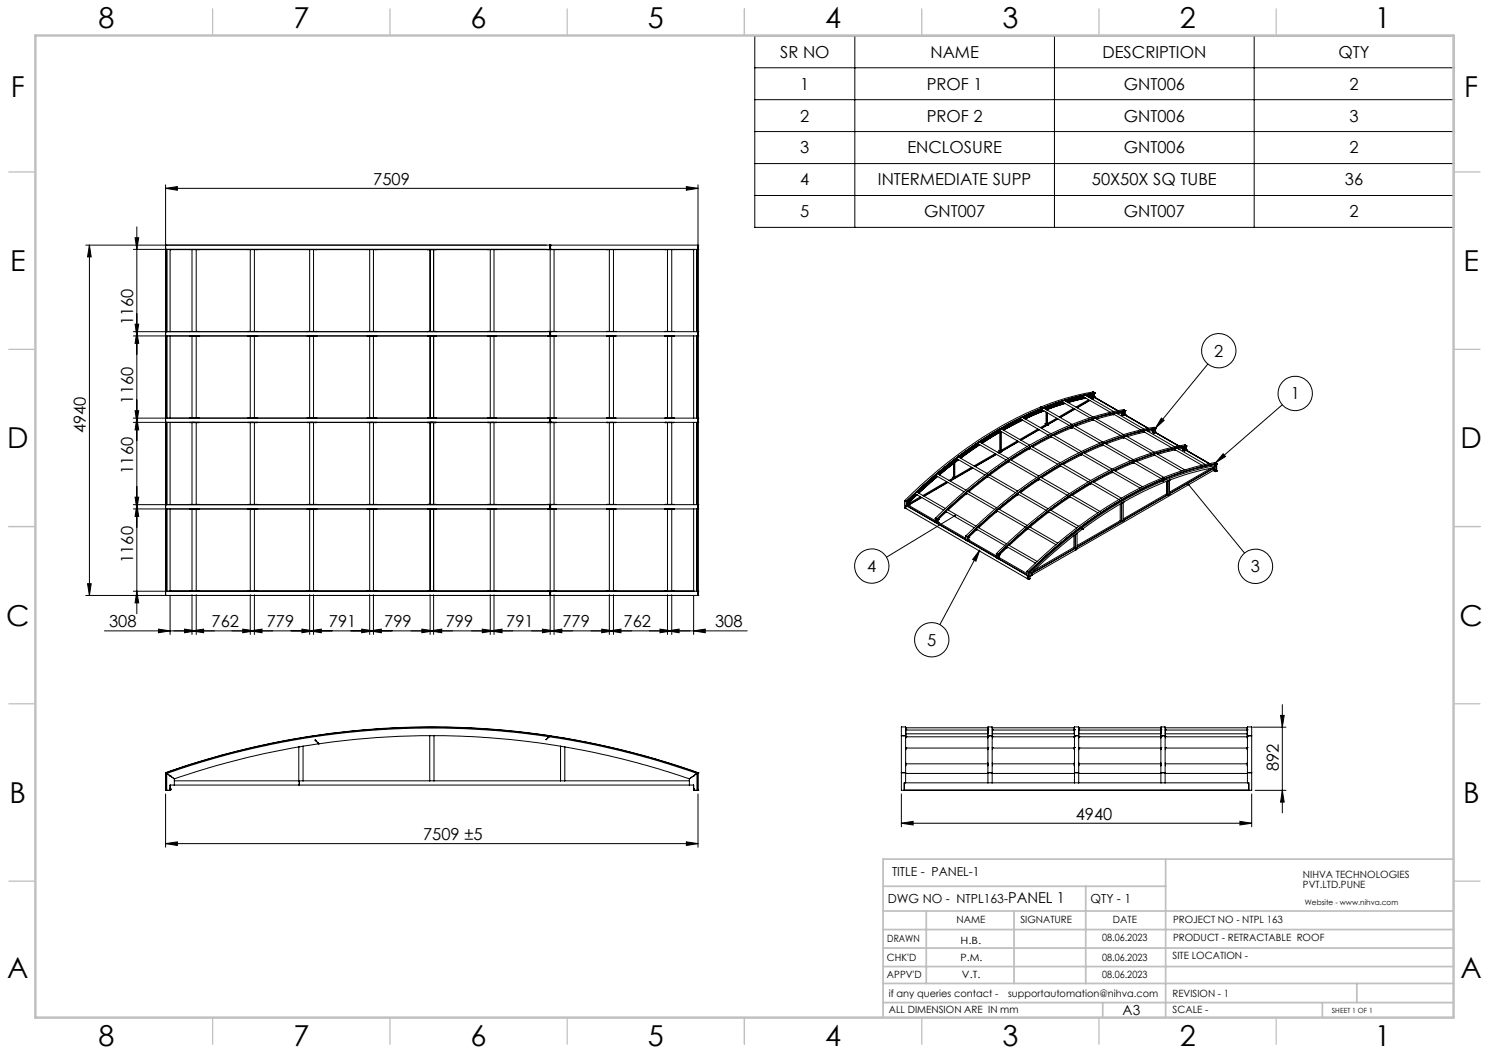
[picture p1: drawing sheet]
<svg xmlns="http://www.w3.org/2000/svg" width="420mm" height="297mm" viewBox="0 0 420 297" stroke-linecap="round" stroke-linejoin="round" font-family="sans-serif">
<g fill="none" stroke="#000" stroke-width=".28">
<path d="M212.9 10.1h197.2v54h-197.2zM212.9 19.1h197.2M241.1 10.1v54M297.4 10.1v54M353.8 10.1v54M212.9 28.1h197.2M212.9 37.1h197.2M46.7 53.1l3.3-.5v1.1zM46.7 52.1v16.8M46.7 53.1h150.2M193.6 52.6l3.3 .5-3.3 .6zM196.9 52.1v16.8"/>
<path d="M212.9 46.1h197.2M212.9 55.1h197.2M24.2 69.1h129.9M25.2 69.1v98.9M25.2 69.1l.5 3.4h-1zM37.6 70.3h116.5M38.1 67.1h1l-.5 3.2zM38.6 64v109.1M46.8 70.3h.1M46.8 69.1l-.1 98.8M46.8 69.1h108.3M46.8 70.3h108.3"/>
<path d="M46.8 69.1h.1M46.8 70.3v23.3M46.9 70.3v23.3M47 70.3v23.3M48 70.4h.1M48 70.3v23.3M48 70.4h5.5M53.5 70.4h2.5M53.5 70.3v.1M54.2 70.4v23.1M55.4 70.4v23.1M56 70.4h13.9"/>
<path d="M56 70.4h.1M56 70.3v.1M69.9 70.4h2.5M69.9 70.3v.1M70.6 70.4v23.1M71.8 70.4v23.1M72.4 70.4h14.2M72.4 70.4h.1M72.4 70.3v.1M86.6 70.4h2.5M86.6 70.3v.1M87.3 70.4v23.1"/>
<path d="M88.4 70.4v23.1M89.1 70.4h14.5M89.1 70.4h.1M89.1 70.3v.1M103.6 70.4h2.4M103.6 70.3v.1M104.3 70.4v23.1M105.3 70.4v23.1M106 70.4h14.6M106 70.4h.1M106 70.3v.1M120.6 70.4h2.4"/>
<path d="M120.6 70.3v.1M121.3 70.4v23.1M122.3 70.4v23.1M123 70.4h14.6M123 70.3v.1M137.6 70.4h2.5M137.6 70.4h.1M137.6 70.3v.1M138.3 70.4v23.1M139.3 70.4v23.1M140.1 70.4h14.4M140.1 70.3v.1"/>
<path d="M154.5 70.4h2.5M154.5 70.4h.1M154.5 70.3v.1M155.1 69.1v.1M155.1 69.1h.1M155.1 70.3h.1M155.1 69.4h.1M155.1 69.2h.1M155.1 70.1h.1M155.1 69.2v1.1M155.2 69.1v1.2M155.2 69.1h41.6"/>
<path d="M155.2 70.3h41.6M155.2 70.4v23.1M156.3 70.4v23.1M157 70.4h14.2M157 70.3v.1M171.2 70.4h2.5M171.2 70.4h.1M171.2 70.3v.1M171.9 70.4v23.1M173 70.4v23.1M173.7 70.4h13.9M173.7 70.3v.1"/>
<path d="M187.6 70.4h2.5M187.6 70.4h.1M187.6 70.3v.1M188.3 70.4v23.1M189.5 70.4v23.1M190.1 70.4h5.5M190.1 70.3v.1M195.6 70.4h.1M195.7 70.3v23.3M196.6 70.3v23.3M196.7 70.3v23.3M196.8 70.3v23.3"/>
<path d="M196.8 69.1l.1 .1M196.8 69.1h.1M196.8 70.3h.1M196.9 70.3h-.1M196.9 70.3h.1M196.9 69.2v98.7M37.6 93.6h116.5M37.6 94.8h116.5M38.1 91.4h1l-.5 3.4zM38.6 93.6l.5 3.2h-1zM46.8 93.6h.1M46.8 94.8h.1"/>
<path d="M46.8 93.6h108.3M46.8 94.8v23.1M46.9 94.8v23.1M47 94.8v23.1M48 94.8v23.1M53.5 94.8h.1M54.2 94.8v23.1M55.4 94.8v23.1M55.7 94.8h.1M56 93.5l-2.5 .1M56 93.5h.1M56 94.8h.1"/>
<path d="M56 93.5v.1M69.9 94.8h.1M70.6 94.8v23.1M71.8 94.8v23.1M72.1 94.8h.1M72.4 93.5l-2.5 .1M72.4 93.5h.1M72.4 94.8h.1M72.4 93.5v.1M86.6 94.8h.1M87.3 94.8v23.1M88.4 94.8v23.1"/>
<path d="M88.9 94.8h.1M89.1 93.5l-2.5 .1M89.1 93.5h.1M89.1 94.8h.1M89.1 93.5v.1M103.6 94.8h.1M104.3 94.8v23.1M105.3 94.8v23.1M105.9 94.8h.1M106 93.5l-2.4 .1M106 93.5h.1M106 94.8h.1"/>
<path d="M106 93.5v.1M120.6 93.6h2.4M120.6 94.8h.1M121.3 94.8v23.1M122.3 94.8v23.1M122.9 94.8h.1M123 94.8h.1M137.6 93.5l2.5 .1M137.6 93.5h.1M137.6 94.8h.1M137.6 93.5v.1M137.7 94.8h.1"/>
<path d="M138.3 94.8v23.1M139.3 94.8v23.1M139.9 94.8h.2M140.1 94.8h.1M154.5 93.5l2.5 .1M154.5 93.5h.1M154.5 94.8h2.5M154.5 94.8h.1M154.5 93.5v.1M155.1 93.6h.1M155.1 94.7l-108.3 .1M155.1 93.8h.1"/>
<path d="M155.1 94.8h.1M155.1 94.7h.1M155.1 94.5h.1M155.1 93.6v1.1M155.2 93.6v1.2M155.2 93.6h41.6M155.2 94.8h41.6M155.2 94.8v23.1M156.3 94.8v23.1M157 94.8h.1M171.2 93.5l2.5 .1M171.2 93.5h.1"/>
<path d="M171.2 94.8h2.5M171.2 94.8h.1M171.2 93.5v.1M171.9 94.8v23.1M173 94.8v23.1M173.7 94.8h.1M187.6 93.5l2.5 .1M187.6 93.5h.1M187.6 94.8h2.5M187.6 94.8h.1M187.6 93.5v.1M188.3 94.8v23.1"/>
<path d="M189.5 94.8v23.1M190.1 94.8h.1M195.7 94.8v23.1M196.6 94.8v23.1M196.7 94.8v23.1M196.8 94.8v23.1M196.8 94.8h.1M196.8 93.6h.1M196.9 93.6h.1M37.6 117.9h116.5M37.6 119.1h116.5M38.1 115.8h1l-.5 3.3z"/>
<path d="M38.6 117.9l.5 3.3h-1zM46.7 119.1h.1M46.8 117.9l-.1 .1M46.8 117.9l108.3 .1M46.8 119.1h.1M46.8 117.9h.1M46.8 119.1v23.2M46.9 119.1v23.2M47 119.1v23.2M48 119.1v23.2M53.5 117.9h.1M53.6 119.1l2.4 .1"/>
<path d="M54.2 119.2v23.1M55.4 119.2v23.1M55.7 117.9h.1M55.7 119.1h.1M56 117.9h.1M56 119.2h.1M56 119.1h.1M56 119.1v.1M69.9 117.9h.1M70 119.1l2.4 .1M70.6 119.2v23.1M71.8 119.2v23.1"/>
<path d="M72.1 117.9h.1M72.1 119.1h.1M72.4 117.9h.1M72.4 119.2h.1M72.4 119.1h.1M72.4 119.1v.1M86.6 117.9h.1M86.7 119.1l2.4 .1M87.3 119.2v23.1M88.4 119.2v23.1M88.9 117.9h.1M88.9 119.1h.1"/>
<path d="M89.1 117.9h.1M89.1 119.2h.1M89.1 119.1h.1M89.1 119.1v.1M103.6 117.9h.1M103.7 119.1l2.3 .1M104.3 119.2v23.1M105.3 119.2v23.1M105.9 117.9h.1M105.9 119.1h.1M106 117.9h.1M106 119.1h.1"/>
<path d="M106 119.2h.1M106 119.1v.1M120.6 117.9h.1M120.7 119.1h2.2M121.3 119.2v23.1M122.3 119.2v23.1M122.9 117.9h.1M123 117.9h.1M137.6 117.9h.1M137.6 119.1h.1M137.6 119.2h.1M137.6 119.1v.1"/>
<path d="M137.7 117.9h.1M137.7 119.1h.1M138.3 119.2v23.1M139.3 119.2v23.1M139.9 117.9h.2M139.9 119.1l-2.3 .1M140.1 117.9h.1M154.5 117.9h2.5M154.5 117.9h.1M154.5 119.1h2.5l-2.5 .1M154.5 119.2h.1M154.5 119.1h.1"/>
<path d="M154.5 119.1v.1M155.1 119.1h-108.3M155.1 118.2h.1M155.1 118h.1M155.1 117.9v.1M155.1 119.1h.1M155.1 118.8h.1M155.1 118v1.1M155.2 117.9v1.2M155.2 117.9h41.6M155.2 119.1h41.6M155.2 119.2v23.1"/>
<path d="M156.3 119.2v23.1M157 117.9h.1M171.2 117.9h2.5M171.2 117.9h.1M171.2 119.1h2.5l-2.5 .1M171.2 119.2h.1M171.2 119.1h.1M171.2 119.1v.1M171.9 119.2v23.1M173 119.2v23.1M173.7 117.9h.1M187.6 117.9h2.5"/>
<path d="M187.6 117.9h.1M187.6 119.1h2.5l-2.5 .1M187.6 119.1h.1M187.6 119.2h.1M187.6 119.1v.1M188.3 119.2v23.1M189.5 119.2v23.1M190.1 117.9h.1M195.7 119.1v23.2M196.6 119.1v23.2M196.7 119.1v23.2M196.8 119.1v23.2"/>
<path d="M196.8 117.9l.1 .1M196.8 117.9h.1M196.8 119.1h.1M196.9 119.1h-.1M287.7 118.4l-5.1 2.7M287.7 118.4h.1M287.7 118l-5.1 2.8M287.7 118v.4M287.8 118h.1M287.8 118l-5.3 2.8M287.8 118.4l.2-.2 7.7 4.5M287.8 118l-.1 .4"/>
<path d="M288 117.8l.4-.1 8 4.6M288 118.3l-5.3 2.8M288.1 118.3l-5.3 2.8M288.4 118.5l-5.4 2.8M288.5 118.5l-5.4 2.8M288.5 117.6l-.8 .4M288.5 117.6h.1M288.6 117.6v.2M288.6 117.6h.1M288.6 117.6l-.8 .4M293.4 116.3l-4.2 1.9M293.4 116.2h.1"/>
<path d="M293.4 116.3h.1M293.4 116.2v.1M293.5 116.2l-4.4 1.9 4.3-1.9M293.5 114.8l-8.8 4.2-9.3 5.5-4.1 3-6.7 5.1-4.9 4.3-4.5 4.3M293.5 116.2h.1M293.5 114.8h.1M293.5 114.8l.4 .3M293.5 115.7l-4.8 2.2M293.5 115.7h.1M293.7 115.8h.1M293.7 115.7h-.2M293.7 115.8l-4.9 2.2"/>
<path d="M293.7 115.6v.1M293.7 115.8l-.2 .4M293.7 115.2h.1M293.7 115.7h.1M293.7 115.3l-5.1 2.3M293.7 115.7l.3-.1 7.6 4.4M293.7 115.3v.3M293.7 115.4l-.2 .3M293.8 115.7l-5 2.2M293.8 115.7l.2-.1-.3 .2M293.8 115.7h.1M293.8 115.2l-.1 .1"/>
<path d="M293.8 115.2l-5.2 2.4M293.8 115.2l-.1 .5M293.9 115.1h.1M293.9 115.1l-3.6 1.5-5.7 2.9-5.4 3.2-5.3 3.4-5.8 4.3-4.4 3.6-8.1 7.5M294.3 115l-.3 .1M294.3 115l8.1 4.7M294.4 115.8l-.9 .4M294.4 115.8l-1 .4M294.5 115.9l-1.1 .4M294.5 114.9h.1M294.6 114.9h.1M294.6 114.9v.3"/>
<path d="M294.6 114.9l-.8 .3M295 119.6h.1M295.1 119.6h.1M295.1 116.2l-.1 3.5-.3-.2M295.2 115.5l5.1-1.8zM295.3 119.5l-.2 .1M295.3 119.5h.1M295.3 119.4h.1M295.3 119.8l.1 .1M295.3 119.9h.1M295.3 119.5v.1M295.3 115.6h.1"/>
<path d="M295.3 116.4v3.1M295.4 115.5h.1M295.4 115.5l-.1 .1M295.4 119.4h.1M295.4 119.5h.1M295.4 119.5v.1M295.4 119.8h.1M295.4 119.9h.1M295.4 119.5l-2 1.1M295.4 119.8l-1.7 1M295.4 115.5v.2M295.4 116.4v3.5l-1.6 .9"/>
<path d="M298.1 118l-2.7 1.5M298.3 118.1l-2.9 1.7M298.4 118.2l-3 1.7M299.6 113.6h.1M299.6 113.6l-4.9 1.6M299.6 113.5h.1M299.6 113.1l-5 1.8M299.6 113.6l.3-.1 7.6 4.4M299.7 113.1l-.1 .5M299.7 113.1l-5.1 1.8M299.7 113.1l-.1 .4M299.9 113.5l-5.1 1.8 5.2-1.8"/>
<path d="M300.2 112.9l-.3 .1M300.2 113l8.1 4.6M300.4 113.8l-5.1 1.8M300.5 112.9h.1M300.5 112.9l-.8 .2M300.5 112.9v.2M300.8 113.3l5-1.3zM301.2 113.5l5-1.2zM302.1 119.8l-5 2.2-4.6 2.4-5.5 3.2-4.6 3.1-9.6 7.3-9 8.2M302.1 119.8h.1M302.1 119.8l.4 .2M302.2 119.8l.3 .2"/>
<path d="M302.8 115.2l-4.1 2.4M303.1 115.4l-4.1 2.3M303.2 119.9l-.8 .4M303.2 119.9v.3M303.2 119.9h.1M303.2 119.9l-.8 .3M303.2 115.4l-4.1 2.4M305.4 112l-4.7 1.2M305.4 112h.1M305.5 111.6l-.1 .4M305.5 111.5l-2 .5M305.5 111.6l-5 1.3"/>
<path d="M305.5 111.5l-5 1.4M305.5 111.5v.1M305.6 111.9l7.6 4.4M305.7 111.9l-.3 .1M305.8 111.5l.3-.1 8 4.7M306.3 111.4h.1M306.3 111.4l-.8 .1M306.3 112.3l-5 1.3M306.3 111.4v.1M307.1 112.7l-3.6 2.1M307.3 112.9l-3.5 2.1M307.4 113l-3.6 2"/>
<path d="M307.5 112.1l.3 .2M307.8 112.3h.1M307.8 112l-.5 .1M307.8 112h.1M307.8 111.9h.1M307.8 112.3l-.1 .1M307.8 112.3v.2M307.9 111.9v.1M307.9 111.9l-.7 .2M307.9 112h-.1M307.9 111.9l-.8 .1M307.9 111.9v.6"/>
<path d="M308.1 112.6h.1M308.1 111.5h.1M308.2 111.6h.1M308.2 111.6l-.3 .3M308.2 112.5h.1M308.2 111.5l-1.5 .3M308.2 112.6h-.1M308.2 111.5v1M308.2 118.5l-4.8 1.8M308.2 111.4l-1.6 .3M308.2 111.4h.1M308.2 118.5h.1"/>
<path d="M308.3 111.4l-1.6 .4M308.3 110.6l-7.4 1.7-7.4 2.5M308.3 111.4h.1M308.3 112.5h-.1M308.3 112.5h.1M308.3 110.6h.1M308.3 112.2h.1M308.3 111.4v1.1M308.3 118.5h.2l7.6 4.3M308.3 110.6l.4 .2M308.3 118.1v.4M308.3 118.1l-5.1 1.8"/>
<path d="M308.4 110.9h.1M308.4 111l-2.1 .4M308.6 110.9l-2.3 .5M308.6 110.9h.1M308.6 112h.1M308.6 118l.3-.1 8 4.7M308.6 110.9v1.1M308.6 112l6.6 3.8M308.6 112l6.7 3.8M308.6 110.9l-.3 .5M308.6 112l-.3 .2M308.6 111.9v.1"/>
<path d="M308.6 110.8h.1M308.6 110.8l-6.4 1.5-8.3 2.8M308.7 110.8h.1M308.7 112h.1M308.7 110.8l-.1 1.2M308.7 110.8h-.1M309.1 117.8l-.8 .3M309.1 117.8v.1M309.1 117.9l-.8 .2M309.1 117.9v.1M314 116.9h.1M314 116.9l-4.7 1.3"/>
<path d="M314 116.9h.3l7.5 4.4M314 116.9v.1M314.1 116.5l-2 .5M314.1 116.6l-5 1.3M314.1 116.6l-.1 .3M314.1 116.5v.1M314.2 116.5l-.1 .1M314.7 116.4h-.3M314.7 116.4l8.1 4.7M314.9 116.3h.1M314.9 116.3v.1M314.9 116.3v.2"/>
<path d="M314.9 116.3l-.8 .2M316.3 116.5l.1 .1M316.4 116.5h.1M316.4 117h.1M316.4 116.5v.5M316.5 117h.1M316.5 116.4v.6M316.5 117l.3 .2M316.8 117.2h.1M316.8 116.4v.8M316.9 116.4l-1.7 .3M316.9 116.4h.1"/>
<path d="M316.9 117.2h.1M316.9 115.5l-7 1.6-7.7 2.7M316.9 115.5h.1M316.9 115.5l.4 .3M317 115.8l.1 .1M317.1 116l-2.2 .4M317.2 115.9l-2.3 .4M317.2 115.9h.1M317.2 116h.1M317.2 117h.1M317.2 117l6.6 3.8M317.2 116l-.3 .4"/>
<path d="M317.2 117l-.3 .2M317.2 115.9v1.1M317.2 116.9l6.7 3.9zM317.3 115.8h.1M317.3 117h.1M317.3 116.9v.1M317.3 115.8l-7.7 1.8-7.1 2.5M317.3 115.8v1.2M327.6 117.9l.8 .7-2.5 2.2zM340.7 102.7l-14.8 18.1M361.7 114.2l-18.8 16.3M258 139.3l.1 .3"/>
<path d="M258 139.2v.1M258.1 139.6l-2.1 2M258.1 139.6h.1M258.1 139.6l.2-.2 7.9 4.5M258.5 138.7l-.3 .3M258.6 138.7l8.1 4.7M258.7 139.6l-2.2 2.1M258.8 138.5h.1M258.8 138.5l-.8 .7M258.8 138.5l.1 .3M258.9 138.9l5.3-4.7-5.3 4.7M258.9 138.9h-.1"/>
<path d="M258.9 138.8v.1M259.2 139l5.2-4.6zM263.8 134.1l-5 4.4M263.8 134v.1M263.8 134l-5 4.5M263.8 134.1l.1 .3M263.8 134.4h.1M263.9 134.4h.1M263.9 134.4l-5 4.4M263.9 134.4l.2-.2 7.9 4.5M264.1 133.8l.3-.2 8.1 4.7M264.5 134.4l-5.3 4.7"/>
<path d="M264.6 133.4l-.8 .7M264.6 133.4h.1M264.6 133.4l-.8 .6M264.7 133.4v.3M264.7 133.7h.1M264.7 133.8l5.4-4.3zM267 135.9l-6.7 3.9M267.3 136l-6.7 3.9M267.4 136.1l-6.7 3.9M268.6 134.5l.3 .2M268.9 130.8h.1M268.9 134.7h.1"/>
<path d="M269 134.7h-.1M269 130.8v3.9M269.2 130.6l-.3 .2M269.2 134.5l-.2 .2M269.2 134.5h.1M269.2 130.6v3.9M269.2 130.6h.1M269.3 130.5h.1M269.3 134.5h.1M269.3 130.5v4M269.7 129.3l.1 .3M269.7 129.3l-5.1 4.1"/>
<path d="M269.7 129.3l-5.1 4M269.7 129.3h.1M269.8 129.6h.1M269.8 129.6l-5.1 4.1M269.8 129.6l.2-.1 7.8 4.5M270 129.1l.3-.2 8.1 4.6M270.4 129.7l-5.5 4.2M270.5 128.7h.1M270.5 128.7l-.8 .6M270.6 128.7l-.9 .6M270.6 128.7v.3M270.6 129h.1"/>
<path d="M270.7 129l5.3-3.8zM272.4 139l-5 4.5M272.4 139.1l.1 .2M272.5 139v.3M272.5 139l-.1 .1M272.5 139.3l-5 4.5M272.5 139.3l.3-.1 7.8 4.5M272.5 139.3h.1M272.5 139.3v.1M273 138.6l-.3 .2M273 138.6l8.1 4.6M273.2 138.4h.1"/>
<path d="M273.2 138.4l-.7 .6M273.3 138.4v.3M273.3 138.7h.1M274.1 131.8l-6.4 3.7M274.4 132l-6.4 3.6M274.4 132l-6.4 3.7M275.7 125.3v.1M275.7 125l-5.2 3.7M275.7 125.1v.2M275.7 125.4h.1M275.7 125.4l-5.1 3.6M275.7 125.3l.3-.1 7.8 4.5"/>
<path d="M275.7 125v.1M275.7 125h.1M276 124.8l.3-.2 8.1 4.7M276.3 125.4l-5.4 3.8 5.4-3.8M276.4 125.4l-5.4 3.9M276.5 124.5h.1M276.5 124.5l-.8 .5M276.9 125l5.4-3.3-5.3 3.3M278.3 134.3l.1 .3M278.3 134.3l-5.1 4.1M278.4 134.6l-5.1 4.1M278.4 134.6l.3-.2 7.8 4.6"/>
<path d="M278.4 134.2l-.1 .1M278.4 134.6h.1M278.9 133.8l-.3 .3M278.9 133.8l8.1 4.7M279.2 133.7h.1M279.2 133.6l-.8 .6M279.2 133.6v.1M279.2 133.7l-.8 .5M279.2 133.7v.3M279.2 134h.1M280.7 127.9l-6 3.5M281 128.1l-6 3.5"/>
<path d="M281.1 128.2l-6 3.4M281.6 127l.4 .2M281.7 121.6h.1M281.7 121.6l-5.1 3.2-.1-.3M281.7 121.2l-5.2 3.3M281.7 121.2v.4M281.9 127.6h.1M281.9 127.3h.1M281.9 122h.1M281.9 127.6l-.2 .1M282 127.6h-.1M282 127.6h.1"/>
<path d="M282 127.2h.1M282 127.2l-.6 .4M282 127.3h.1M282 122h.1M282 121.5l7.7 4.4M282 121.5l-.3 .1M282 122v5.3M282 121.5l-5.3 3.3M282 127.5h.1M282 127.5v.1M282.3 127.5l-.3 .1M282.3 127.1h.1"/>
<path d="M282.3 121.8l-.3 .2M282.3 127l-.3 .1M282.3 127h.1M282.3 127.4l-.3 .1M282.3 127.1l-.3 .1M282.3 121.8h.1M282.3 127.4h.1M282.3 121.8v5.2M282.3 120.9l-.3 .1M282.3 127.3v.1M282.3 120.9l8.1 4.7M282.4 127.3h.1"/>
<path d="M282.4 127h.1M282.4 127.1h.1M282.4 121.8v5.2M282.4 127v.1M282.4 127l-.1 .1M282.4 127.3l-.1 .1M282.4 121.7l-5.4 3.3M282.5 120.8l-.8 .5M282.5 120.8l.1 .2M282.5 120.8l-.8 .4M282.5 120.8h.1M284.3 130l-5.1 3.7"/>
<path d="M284.3 130v.3M284.3 130.3l-5.1 3.7M284.3 130h.1M284.3 130l-5.1 3.6M284.3 130.3h.1M284.4 130.3h.1M284.4 130.3l.2-.1 7.8 4.5M284.9 129.6l-.3 .2M284.9 129.6l8.1 4.7M285.2 129.4l-.9 .6 .1 .3M285.2 129.4l-.9 .6M285.2 129.4h.1"/>
<path d="M286.9 139.3l.1 .3M286.9 139.3l-5 4M287 139.2l-5.2 4.1M287 124.4l-4.6 2.6M287 139.3v.3M287 139.6h.1M287 139.6l-5.1 4M287 139.6l.3-.2 7.8 4.5M287 139.2v.1M287.3 124.5l-4.9 2.8M287.3 124.6l-5.5 3.2M287.5 138.8l-.3 .2"/>
<path d="M287.5 138.8l8.2 4.7M287.8 138.6l.1 .4M287.8 138.6l-.9 .7M287.8 138.6h.1M287.8 138.6l-.8 .6M287.9 139h.1M290.3 126.6l-5.1 3.2v-.4M290.3 126.6h.1M290.3 126.2l-5.1 3.2M290.3 126.2v.4M290.4 126.2h-.1M290.4 126.6h.1"/>
<path d="M290.4 126.2v.4M290.4 126.6l.2-.1 7.8 4.4M290.9 125.9l-.3 .1M290.9 125.9l8.1 4.6M291.1 125.7h.1M291.2 125.7h.1M291.2 125.7v.3M291.2 125.7l-.8 .5M292.8 121l-5.1 3M292.9 135l-5.1 3.6M292.9 134.9l-5.1 3.7M292.9 135l.1 .3"/>
<path d="M293 135.3h.1M293 135.3l-5.1 3.7M293 134.9l-.1 .1M293.1 121.2l-5.2 2.9M293.1 121.2l-5.1 3M293.2 135.2l7.8 4.5M293.3 135.2l-.3 .1M293.5 134.6l-.3 .2M293.5 134.6l8.2 4.6M293.8 134.4h.1M293.8 134.4l-.8 .5M293.8 134.4v.3"/>
<path d="M296.4 123.4l-5.1 2.6M296.4 123.3h.1M296.4 123v.3M296.4 123l-5.2 2.7M296.4 123v.4M296.6 123.2l7.7 4.5M296.6 123.3l-.2 .1M297 122.7l8 4.6M297.2 122.6h.1M297.2 122.6l-.8 .4M297.2 122.6v.2M299 131.5l-5.1 3.3"/>
<path d="M299 131.5v.1M299 131.5h.1M299 131.2l-5.2 3.2M299 131.2v.3M299 131.2h.1M299.2 131.4l7.8 4.5M299.2 131l.4-.2 8.1 4.7M299.3 131.4l-.3 .2M299.8 130.7v.3M299.8 130.7h.1M299.8 130.7l-.8 .5M301.6 139.9l-5.2 3.7"/>
<path d="M301.6 140v.3M301.6 139.9v.1M301.8 139.7l.4-.1 8.1 4.6M302.2 120.7l-4.9 2.2M302.2 120.7h.1M302.3 120.6h.1M302.3 120.6l-.1 .1M302.3 120.6h.3l7.7 4.4M302.3 120.4l-.1 .3M302.3 120.2h.1M302.4 120.2h.1M302.4 139.4h.1"/>
<path d="M302.4 120.3l-5.2 2.3M302.4 120.3l-.1 .3M302.4 139.4l-.8 .5M302.5 120.1h.1M302.5 120.1l-8.9 4.2-4.9 2.8-6.7 4.3-5.7 4.3-4.4 3.6-7.7 7.1M302.5 120v.1M302.6 120.1l.4-.1 8 4.7M305 128.3l-5.1 2.7M305 128.3h.1M305 127.9v.4M305 127.9h.1M305 127.9l-5.2 2.8"/>
<path d="M305 128.3l.3-.1 7.6 4.5M305.6 127.6l-.3 .2M305.6 127.7l8.1 4.6M305.8 127.5h.1M305.8 127.5l.1 .3M305.8 127.5l-.8 .4M307.6 136.5v.1M307.6 136.2l-5.2 3.2M307.6 136.6h.1M307.6 136.2v.3M307.6 136.6l-5.1 3.1-.1-.3M307.6 136.5l.3-.1 7.7 4.5"/>
<path d="M307.6 136.1v.1M308.2 135.8l-.3 .2M308.2 135.8l8.1 4.7M308.4 135.7l-.8 .5M308.5 135.7h.1M308.4 135.7l-.8 .4M308.4 135.7h.1M308.5 135.7v.3M310.8 124.8l-4.2 1.8-5.9 3-6.3 3.8-3.8 2.5-9.6 7.4-8.6 7.9M310.8 125.7l-4.8 2.1M310.8 124.8h.1M310.8 125.7h.1"/>
<path d="M310.8 124.8l.4 .2M310.9 125.6l-.1 .1M310.9 125.6l.1 .1M310.9 125.6h.1M310.9 125.2h.1M311 125.2l-5.1 2.3M311 125.3l-.1 .3M311 125.4l-.2 .3M311 125.2h.1M311 125.3v.4M311 125.2v.1M311 125.7l.2-.1 7.7 4.4"/>
<path d="M311.2 125.1h.1M311.2 125v.1M311.2 125.1l-4.5 1.9-4.9 2.5-4.4 2.5-5.4 3.5-8.4 6.3-6.1 5.2-4.6 4.4M311.5 125l-.2 .1M311.6 125l8.1 4.6M311.8 124.9h.1M311.8 124.9l-.8 .3M311.9 124.9l-.1 .2M313.6 133.3h.1M313.6 133.3l-5.1 2.7M313.6 133.3l.3-.1 7.7 4.5M313.6 132.9l-5.2 2.8"/>
<path d="M313.6 132.9v.4M313.7 132.9h-.1M313.7 132.9l-.1 .4M314.2 132.6l8.1 4.7M314.4 132.5h.1M314.5 132.5h.1M314.5 132.5v.3M314.5 132.5l-.8 .4M316.8 123.5h.1M316.9 123.5h.1M316.9 123.5l-4.9 1.7M316.9 123.5l.2-.1 7.6 4.4"/>
<path d="M316.9 123.1l-5.1 1.8M316.9 123v.1M316.9 123.1l-.1 .4M317.2 123l.3-.1 8.1 4.7M317.7 122.8h.1M317.7 122.8l-.8 .2M317.7 122.8l-.8 .3M317.7 122.8v.1M317.7 122.9v.1M319.4 129.8l-5.5 2.4-4.6 2.4-9.7 6-5 3.7-5.8 4.7-7.7 7.1M319.4 129.8h.1M319.4 129.8l.4 .2"/>
<path d="M319.4 130.7l-4.8 2.1M319.4 130.7h.1M319.6 130.6l-.2 .1M319.6 130.6h.1M319.6 130.4l-.2 .3M319.6 130.3l-.2 .4M319.6 130.1l.1 .1M319.6 130.2l-5.1 2.3M319.6 130.2v.4M319.7 130.2h-.1M319.8 130.1h.1M319.8 130.1l-8.5 3.9-5.8 3.3-5.3 3.5-6.7 4.9-3.4 2.9-8.6 7.8"/>
<path d="M319.8 130h.1M319.8 130v.1M319.8 130.5l7.7 4.5M319.9 130.5l-.3 .1M320.2 130l-.3 .1M320.2 130l8.1 4.7M320.4 129.9h.1M320.4 129.9l-.7 .3M320.5 129.9v.2M322.7 122l-4.7 1.2M322.7 121.9v.1M322.7 122h.1"/>
<path d="M322.7 122l7.7 4.3M322.8 121.5l-2.1 .5M322.8 121.5l-5.1 1.3M322.8 121.5l-.1 .4M323 121.4h.3l8.1 4.6M323.5 121.4h.1M323.5 121.3h.1M323.5 121.3l.1 .1M323.5 121.4l-.7 .1M323.5 121.3l-.7 .2M323.6 121.4l-.1 .1M324.9 121.5l.2 .1"/>
<path d="M325 121.5h.1M325.1 122h.1M325.1 121.5v.5M325.2 122h.1M325.2 121.4v.6M325.2 122l.2 .1M325.4 122.1h.1M325.4 122.2h.1M325.4 121.4v.8M325.5 121.4l-1.6 .3M325.5 128.5l-4.9 1.7M325.5 128.4v.1"/>
<path d="M325.5 122.2h.1M325.5 128.5h.1M325.5 120.5l-7 1.6-7.7 2.7M325.5 121.4h.1M325.5 120.5h.1M325.5 128.5l.3-.1 7.5 4.4M325.5 128.1l-5 1.8M325.5 128.1v.3M325.5 120.5l.4 .3M325.6 120.9h.2M325.7 120.9l-2.1 .5M325.8 120.9l-2.3 .5"/>
<path d="M325.8 120.9h.1M325.8 122h.1M325.8 127.9h.3l8.1 4.6M325.8 120.9v1.1M325.8 122l6.6 3.8M325.8 121.9l6.8 3.9M325.8 120.9l-.3 .5M325.8 122l-.3 .2M325.8 121.9l.1 .1M325.9 120.8h.1M325.9 120.8l-6.8 1.5-7.9 2.8M325.9 122h.1"/>
<path d="M325.9 120.8v1.2M326.4 127.8l-.9 .3M326.4 127.8v.2M326.4 127.8h.1M328 134.8l-4.2 1.8-5 2.5-6.3 3.7-4.2 2.8-8.8 6.6-9.8 8.9M328 135.7l-4.8 2.1-5 2.6-8.8 5.5-5.9 4.2-4.1 3.3-8.9 8.1M328 134.8h.1M328 134.8l.4 .2M328 135.6v.1M328.2 135.1l.1 .1M328.2 135.1h.1M328.3 135.2l-4.8 2.1-5.4 2.7-8.9 5.6-8.7 6.5-5.6 4.9-4.7 4.4"/>
<path d="M328.3 135.1l-4.4 2-5.3 2.7-4.5 2.6-6.2 4.1-5.7 4.2-4.3 3.6-7.7 7.1M328.3 135.1h.1M328.3 135.1v.1M328.3 135.2l-.3 .4M328.3 135.1l-.3 .5M328.4 135h.1M328.4 135l-3.1 1.3-6.2 3.1-6.3 3.7-4 2.7-5.3 3.8-4.4 3.6-9 8.2M329 139.3h.1M329 135.7v3.6M329 139.3l-12.2 7.1M329 139.3l.4 .2M329.4 139.5h.1"/>
<path d="M329.4 135.6v3.9M329.4 139.5l-12.6 7.3M329.5 139.6h.1M329.5 135.6v4M329.5 139.6l-12.7 7.2M329.9 139.3l-.4 .3M329.9 135.4l-.4 .2M329.9 135.4h.1M329.9 139.3h.1M329.9 135.4v3.9M331.3 126.9h.1M331.3 126.9l-4.7 1.2"/>
<path d="M331.3 126.9l7.8 4.3M331.4 126.5l-2 .5M331.4 126.5l-5 1.3M331.4 126.5l-.1 .4M331.4 126.5h.1M331.9 126.4h-.3M332 126.4l8 4.6M332.2 126.3h.1M332.2 126.3v.2M332.2 126.3l-.8 .2M333.5 126.5l.2 .1M333.7 126.4v.1"/>
<path d="M333.7 126.9h.1M333.7 126.4v.5M333.7 126.9v.1M333.7 127h.1M333.8 126.9v.1M333.8 126.4v.6l.2 .1M334 127.1h.1M334.1 127.1h.1M334.2 125.5l-7.8 1.8-7 2.5M334.2 125.5h.1M334.2 125.5l.3 .2M334.3 125.8l.1 .1"/>
<path d="M334.3 125.9l-2.1 .4M334.4 125.9l-2.2 .4M334.4 125.9h.1M334.4 127l6.7 3.8M334.5 125.9l-.4 .5-1.6 .3M334.5 127l-.4 .2M334.5 127h.1M334.5 125.9l-.4 .4v.8M334.5 125.9v1.1M334.5 125.7v.1M334.5 125.8h.1M334.5 126.9h.1"/>
<path d="M334.5 125.8l-6.8 1.5-7.9 2.7M334.5 125.8v1.1M334.5 126.9l6.7 3.9M335.2 136.6l15.8 19.4M341.3 132.1l.1 .1M341.6 132l-11.7 6.8M342 132l.2 .1M342.2 132.1h.1M342.2 132.1l-12.3 7.1M342.2 131.9v.3M342.3 131.9l-8.2 2-5.3 2-4.6 1.9-5.5 2.8-3.7 2.2-3.4 2-6.2 4.4M342.3 132.1v.5"/>
<path d="M342.3 132.1h.1M342.3 132.1l-12.4 7.2M342.3 131.9v.2M342.3 131.9h.1M342.3 132.6l.2 .2M342.3 132.6h.1M342.3 132.6l-38.9 22.5M342.5 132.6l.2 .4M342.5 132.7h.1M342.5 132.8h.1M342.7 133h.1M342.7 131.3l-7.1 1.7-7.6 2.7"/>
<path d="M342.7 131.3v.1M342.7 132.4l-.4 .2M342.7 131.3h.1M342.7 131.3v1.7M342.7 131.4l-.4 .5M342.8 130.5l-7.4 1.7-7.4 2.6M342.8 130.5h.1M342.8 130.5l.4 .2M342.9 130.8l.1 .1M343 130.9l-7.6 1.8-7.1 2.4M343.1 130.9l-5.1 1M343.1 130.9h.1"/>
<path d="M343.1 132.8l-.4 .2M343.1 132.8h.1M343.1 130.9v1.9M343.1 130.9l-.3 .4M343.1 132.7h.1M343.1 130.8h.1M343.1 130.8l-3.8 .7-4.3 1.2-6.6 2.3M343.1 130.8v2M343.2 130.7h.1M343.2 132.8h.1M343.2 130.7v2.1M345 128l.7 .8-2.8 1.7z"/>
<path d="M37.6 142.3h116.5M37.6 143.5h116.5M38.1 140.2h1l-.5 3.3zM38.6 142.3l.5 3.4h-1zM46.8 143.5h.1M46.8 142.3l-.1 .1M46.8 142.3h108.3M46.8 142.3h.1M46.8 143.5v23.3M46.9 143.5v23.3M47 143.5v23.3M48 143.5v23.3"/>
<path d="M53.6 143.5l2.4 .1M54.2 143.6v23.1h-6.2M55.4 143.6v23.1h15.2v-23.1M55.7 143.5h.1M56 142.3h-2.5M56 142.3h.1M56 143.5h.1M56 143.6h.1M56 143.5v.1M70 143.5l2.4 .1M71.8 143.6v23.1h15.5v-23.1M72.1 143.5h.1"/>
<path d="M72.4 142.3h-2.5M72.4 142.3h.1M72.4 143.6h.1M72.4 143.5h.1M72.4 143.5v.1M86.7 143.5l2.4 .1M88.4 143.6v23.1M88.9 143.5h.1M89.1 142.3h-2.5M89.1 142.3h.1M89.1 143.5h.1M89.1 143.6h.1"/>
<path d="M89.1 143.5v.1M103.7 143.5l2.3 .1M104.3 143.6v23.1h-15.4M105.3 143.6v23.1h16v-23.1M105.9 143.5h.1M106 142.3h-2.4M106 142.3h.1M106 143.6h.1M106 143.5h.1M106 143.5v.1M120.6 142.3h2.4M120.7 143.5h2.2"/>
<path d="M122.3 143.6v23.1h16v-23.1M137.6 142.3h2.5M137.6 142.3h.1M137.6 143.6h.1M137.6 143.5h.1M137.6 143.5v.1M137.7 143.5h.1M139.3 143.6v23.1h15.9v-23.1M139.9 143.5l-2.3 .1M154.5 142.3h2.5M154.5 142.3h.1M154.5 143.5h2.5l-2.5 .1"/>
<path d="M154.5 143.5h.1M154.5 143.6h.1M154.5 143.5v.1M155.1 142.3v.1M155.1 142.3h.1M155.1 143.5h-108.3M155.1 142.6h.1M155.1 142.4h.1M155.1 143.5h.1M155.1 143.3h.1M155.1 142.4v1.1M155.2 142.3v1.2"/>
<path d="M155.2 142.3h41.6M155.2 143.5h41.6M156.3 143.6v23.1h15.6v-23.1M171.2 142.3h2.5M171.2 142.3h.1M171.2 143.5h2.5l-2.5 .1M171.2 143.6h.1M171.2 143.5h.1M171.2 143.5v.1M173 143.6v23.1h15.3v-23.1M187.6 142.3h2.5M187.6 142.3h.1"/>
<path d="M187.6 143.5h2.5l-2.5 .1M187.6 143.6h.1M187.6 143.5h.1M187.6 143.5v.1M189.5 143.6v23.1h6.1M195.7 143.5v23.3M196.6 143.5v23.3M196.7 143.5v23.3M196.8 143.5v23.3M196.8 143.5h.1M196.8 142.3l.1 .1M196.8 142.3h.1"/>
<path d="M196.9 142.4h.1M255.2 141.2h.1M255.2 143.3h.1M255.2 141.2v2.1M255.2 141.2l.4 .3M255.2 143.3l.2 .1M255.4 142.6h.1M255.4 143.4h.1M255.4 142.6v.8M255.4 143.4l34.4 19.8M255.4 142.6h.2M255.5 143.4h.1"/>
<path d="M255.6 141.5h.1M255.6 142.6h.1M255.6 141.5v1.1M255.6 142.6l8.2 4.8M255.6 141.4l.1 .1M255.7 141.5h.1M255.7 141.5l2.3-2.2-2.3 2.2M255.7 142.6h.1M255.7 141.5v1.1M255.7 142.6l8.1 4.6M255.7 141.5l.3 .1M256 141.6h.1"/>
<path d="M256 142.4h.1M256 141.6v.8M256 142.4l-.3 .2M256 142.4l7.8 4.5M256.1 141.6h.1M256.1 141.6v.8M256.2 141.6h.2M256.4 141.6h.1M256.4 142.4h.1M256.4 141.6v.8M256.4 142.4l-.1 .1M256.4 141.7h.1"/>
<path d="M256.5 141.7h.1M256.5 142.4h-.1M256.5 141.9h.1M256.5 142h.1M256.5 142.3h.1M256.5 142.4h.1M256.5 141.7v.7M257 141l1.6-1.5-2.2 2.1M257.2 140.5l1.2-1.1-2.3 2.2M259.6 140.1l-3.1 1.9M259.9 140.3l-3.4 2M260 140.3l-3.5 2.1"/>
<path d="M263.8 146.2h.1M263.8 147.4h.1M263.8 146.2v1.2M263.8 146.2l.4 .2M263.8 147.4l.4 .2M264.2 146.4h.1M264.2 147.6h.1M264.2 146.4v1.2M264.2 147.6l8.2 4.7M264.3 146.4v.1M264.3 146.5h.1M264.3 147.5h.1"/>
<path d="M264.3 146.5v1M264.3 147.5l8.1 4.7M264.3 146.5h.4M264.7 146.5h.1M264.7 147.4h.1M264.7 146.5v.9M264.7 147.4l7.7 4.4M264.7 147.4l-.4 .1M266.6 144.2l-2.3 2.3M266.6 144.3l.1 .3M266.7 144.6l-2 1.9M266.7 144.6h.1"/>
<path d="M266.7 144.5v.1M266.8 144.6l.1-.2 7.9 4.5M266.9 144l.3-.3 8.1 4.7M267.4 143.5l-.8 .8M267.4 143.5h.1M267.5 143.8l-.1-.3-.8 .8M267.5 143.8v.1M269.4 145.4l-19.4 11.8M272.4 151.2h.1M272.4 152.4h.1M272.4 151.2v1.2M272.4 151.2l.4 .2"/>
<path d="M272.4 152.4l.4 .2M272.8 151.4h.1M272.8 152.6h.1M272.9 151.4h.1M272.9 152.6h.1M272.9 151.4v1.2M272.9 152.6l8.2 4.7M272.9 152.5h.1M272.9 151.4v1.1M272.9 152.5l8.2 4.7M272.9 151.4l.4 .1M273.3 151.5h.1"/>
<path d="M273.3 152.3h.1M273.3 151.5v.8M273.3 152.3l7.8 4.5M273.3 152.3l-.4 .2M275.2 149.3l.1 .2M275.2 149.3l-2.3 2.1M275.2 149.2l-2.3 2.2M275.3 149.2v.3M275.3 149.2l-.1 .1M275.3 149.5h.1M275.3 149.5l-2 2M275.4 149.5l.2-.2 7.8 4.5"/>
<path d="M275.8 148.7l-.3 .3M275.8 148.7l8.1 4.7M276 148.5h.1M276 148.5l-.7 .7M276 148.5l.2 .3M276.2 148.8l-.1 .1M276.4 155.1l-1.1 3.2-.9-.5zM276.4 155.1l-11.3 21.1M281.1 144v.3M281.1 144l-5.1 4.5M281.1 156.1v.1M281.1 157.3l.4 .2"/>
<path d="M281.1 157.3h.1M281.1 156.1v1.2M281.1 156.2l.3 .2M281.1 144h.1M281.1 144.4l-4.9 4.4M281.1 144.3l.1 .1M281.1 144.3v.1M281.2 144.4l.2-.3 7.8 4.6M281.4 156.4h.1M281.5 156.4h.1M281.5 157.5h.1M281.5 156.4v1.1"/>
<path d="M281.5 157.5l8.2 4.8M281.6 156.4v1.1M281.6 157.5l8.1 4.7M281.6 156.4h.1M281.6 157.5h.1M281.6 143.5l-.3 .3M281.6 156.4l.3 .1M281.7 143.5l8 4.7M281.8 143.3l.1 .3M281.8 143.3h.1M281.8 143.3l-.7 .7M281.9 143.3h.1"/>
<path d="M281.9 156.5h.1M281.9 157.3h.1M281.9 156.5v.8M281.9 157.3l7.8 4.5M281.9 157.3l-.3 .2M281.9 143.6v.1M281.9 143.7h.1M283.8 154.2l-2.2 2.2M283.8 154.2l.2 .3M283.9 154.2h.1M283.9 154.2l-2.3 2.2M283.9 154.2l.1 .3"/>
<path d="M284 154.5l-2.1 2M284 154.5h.1M284.2 154.3l7.9 4.5M284.2 154.3l-.2 .2M284.4 153.7l-.3 .2M284.4 153.7l8.2 4.7M284.7 153.5h.1M284.7 153.5l-.9 .7M284.7 153.5l-.8 .7M284.7 153.5l.1 .2M284.8 153.7l-.1 .1M289.7 149l-5 4.5"/>
<path d="M289.7 149l.1 .3M289.7 149h.1M289.7 149.3l-4.9 4.4M289.7 149.3h.1M289.8 149.3l.2-.2 7.9 4.5M289.9 148.8l.4-.3 8.1 4.7M290.4 148.3l-.7 .7M290.4 148.3h.1M290.5 148.3h.1M290.5 148.7h.1M290.6 148.6l-.1 .1M290.6 148.6l-.1-.3-.8 .7"/>
<path d="M295.6 144.2l-5.1 4.1M295.6 144.3l.1 .3M295.6 144.2v.4M295.6 144.6l-5 4M295.6 144.2v.1M295.6 144.2h.1M295.6 144.6h.1M295.7 144.6h.1M295.7 144.6l.2-.2 7.8 4.5M295.8 144l.4-.2 8.1 4.7M296.4 143.6h.1M296.4 143.6l-.8 .6"/>
<path d="M296.4 143.6l.1 .3M296.5 143.9v.1M301.6 140.3l-5.1 3.6M301.6 140.3h.1M301.6 140.3l.3-.1 7.8 4.4M302.9 154.4l.4 .2M302.9 151.1v3.3M302.9 154.4l-11.3 6.5M303.3 154.6h.1M303.3 150.8v3.9M303.3 154.5h.1M303.3 154.6l-12.3 7.1"/>
<path d="M303.4 154.6h.1M303.4 150.7v3.9M303.4 154.6l-12.4 7.2M303.4 154.5h-.1M303.4 150.7h.1M303.4 155.1l-12.4 7.2M303.4 155.1h.1M303.4 154.6v.5M303.8 150.4h.1M303.8 150.4l-.4 .3M303.8 154.4h.1M303.8 154.4l-.4 .2"/>
<path d="M303.8 150.4v4M305 149h.1M305 149l.4 .2M305 149l.3 .1M305.1 149h.1M305.1 149l.1 .1M305.1 149v.1M305.2 149.1h.1M305.3 149.2h.1M305.4 149.2l-7.9 6.3-6.5 6.1M305.4 149.2h.1M316 146.9h.1"/>
<path d="M316 142.2v4.7M316 146.9l-12.2 7M316 146.9l.3 .1M316.3 147.1h.1M316.3 147v.1M316.3 147h.1M316.3 142v5.1M316.3 147l-12.5 7.3M316.4 147.1h.1M316.4 147.1l-12.6 7.3M316.8 141.7h.1M316.8 141.7l-.4 .2v5.2"/>
<path d="M316.8 146.9h.1M316.8 141.7v5.2M316.8 146.9l-.4 .2M24.2 168h129.9M24.7 164.6h1l-.5 3.4zM29.5 177.9h181.2M37.6 166.8h116.5M38.6 166.8l.5 3.2h-1zM44.7 177.4l3.3 .5-3.3 .6zM46.8 166.8h.1M46.7 167.9l.1 .1M46.8 166.8h108.3"/>
<path d="M46.8 168h108.3M46.8 168h.1M48 168.1v10.9M48 166.7h.1M52.1 177.4l3.3 .5-3.3 .6zM54.2 177.9l3.2-.5v1.1zM54.2 167.7v11.3M55.4 167.7v11.3M56 166.7l-2.5 .1M56 166.7h.1M56 166.7v.1M68.5 177.4l3.3 .5-3.3 .6z"/>
<path d="M70.6 177.9l3.3-.5v1.1zM70.6 167.7v11.3M71.8 167.7v11.3M72.4 166.7l-2.5 .1M72.4 166.7h.1M72.4 166.7v.1M85.2 177.4l3.2 .5-3.2 .6zM87.3 177.9l3.3-.5v1.1zM87.3 167.7v11.3M88.4 167.7v11.3M89.1 166.7l-2.5 .1M89.1 166.7h.1"/>
<path d="M89.1 166.7v.1M102 177.4l3.3 .5-3.3 .6zM104.3 177.9l3.3-.5v1.1zM104.3 167.7v11.3M105.3 167.7v11.3M106 166.7l-2.4 .1M106 166.7h.1M106 166.7v.1M119 177.4l3.3 .5-3.3 .6zM120.6 166.8h2.4M121.3 177.9l3.3-.5v1.1zM121.3 167.7v11.3"/>
<path d="M122.3 167.7v11.3M136 177.4l3.3 .5-3.3 .6zM137.6 166.7l2.5 .1M137.6 166.7h.1M137.6 166.7v.1M138.3 177.9l3.3-.5v1.1zM138.3 167.7v11.3M139.3 167.7v11.3M153 177.4l3.3 .5-3.3 .6zM154.5 166.7l2.5 .1M154.5 166.7h.1M154.5 166.7v.1"/>
<path d="M155.1 166.8h.1M155.1 168h.1M155.1 167.9v.1M155.1 167h.1M155.1 167.9h.1M155.1 167.7h.1M155.1 166.8v1.1M155.2 166.8v12.2M155.2 166.8h41.6M155.2 168h41.6M155.2 167.9v.1M155.2 177.9l3.3-.5v1.1z"/>
<path d="M156.3 167.7v11.3M169.7 177.4l3.3 .5-3.3 .6zM171.2 166.7l2.5 .1M171.2 166.7h.1M171.2 166.7v.1M171.9 177.9l3.3-.5v1.1zM171.9 167.7v11.3M173 167.7v11.3M186.2 177.4l3.3 .5-3.3 .6zM187.6 166.7l2.5 .1M187.6 166.7h.1M187.6 166.7v.1"/>
<path d="M188.3 177.9l3.3-.5v1.1zM188.3 167.7v11.3M189.5 167.7v11.3M195.6 166.7h.1M195.7 177.9l3.2-.5v1.1zM195.7 168.1v10.9M196.8 166.8h.1M196.8 168h.1M196.9 167.9l-.1 .1M196.9 166.8h.1M289.7 161.1h.1M289.7 162.3h.1"/>
<path d="M289.7 161.1v1.2M289.7 161.1l.4 .3M289.7 162.3l.1 1M289.8 163.3l.3 .1M290.1 161.4h.1M290.1 163.4h.1M290.1 161.4v2M290.1 163.3h.1M290.2 161.4h.1M290.2 163.4h.1M290.2 163.3h.1M290.2 161.4v2"/>
<path d="M290.2 161.4l.3 .1M290.5 163.2h.1M290.5 163.2l-.3 .2M290.5 162.5h.1M290.5 161.5h.1M290.5 161.5v1.7M290.5 161.5l.4 .1M290.9 161.6h.1M290.9 162.3h.1M290.9 162.3l-.4 .2M291 161.8h.1M291 162.3h.1"/>
<path d="M291 161.6v.7M361.7 198.8v30.5M46.7 217.9l.1 .1M46.7 217.9l.1 5M46.8 218h.1M46.8 218v4.9M46.8 218l.2 .2M47 218.2h.1M47 218.2v4.7M47 218.2l.9 .6M47.9 218.8h.1M48 218.8v.1"/>
<path d="M48 218.8h.1M48 218.9l1.1 .7M49.1 219.6h.1M49.2 219.7v1.7M84.3 210.7a228.5 228.5 0 0 0-35.1 9M84.3 210.7v9.5M85.4 210.5l-1.1 .2M85.5 210.5v9.7M85.5 210.5h-.1M89 208.9h.1M89.1 208.9h.1M89.7 209.6h.1"/>
<path d="M89.8 209.7h.1M89.9 209.8l-1-1.1 1.1 1.1M89.9 209.8h.1M89.9 209.8l-4.4 .7M90 209.8h.1M121.2 207.5a216.5 216.5 0 0 0-31.2 2.3M121.2 207.5h.1M121.2 207.5v12.7M121.2 207.5h1.2M122.4 207.5h.3a227.7 227.7 0 0 1 35.4 3M122.4 207.5v12.7M154.1 208.6h.1"/>
<path d="M154.6 208.1h.1M154.8 207.8h.1M154.8 207.8l-.7 .8M154.9 207.8l.2-.3a225.6 225.6 0 0 0-108.4 10.4M154.9 207.8a224.3 224.3 0 0 0-107.9 10.4M154.9 207.8a227.2 227.2 0 0 1 41.7 10.4M154.9 207.8h.1M154.9 207.7h.1M154.9 207.8l-.8 .8M155 207.6a225.4 225.4 0 0 0-108.2 10.4M155 207.6h.1M155.1 207.6a227.2 227.2 0 0 1 41.7 10.4"/>
<path d="M155.1 207.6h.1M155.1 207.6l-.2 .2M155.2 207.6v-.1a223.5 223.5 0 0 1 41.7 10.4M158.1 210.5l.1 9.7M158.1 210.5l1.2 .2M159.3 210.7h.1M159.3 210.7a224.8 224.8 0 0 1 35.2 9M159.3 210.7v9.5M194.5 219.7v1.7M194.5 219.6v.1M195.6 218.9l-1.1 .7M195.7 218.8l-.1 .1"/>
<path d="M195.7 218.8h.1M196.6 218.2h.1M196.6 218.2l-.9 .6M196.6 218.2v4.7M196.8 218h.1M196.8 218v4.9M196.8 218l-.2 .2M196.9 217.9h.1M196.9 217.9v5M196.9 217.9l-.1 .1M254.2 218v4.9h98.9v-4.9M254.2 207.6v10.4"/>
<path d="M254.2 207.5v.1M254.3 207.5h-.1M254.3 207.5l-.1 .1M254.3 207.5h1.1M255.4 205l-1.2 .1v2.4M255.4 217.9l-1.2 .1M255.4 217.9h.1M255.4 207.5h.1M255.4 217.9v.1M255.4 207.5v.1M255.4 205.1h.1M255.4 215.2l.1 .8"/>
<path d="M255.4 205.3h23.3l-.1 1.6M255.4 205.1v2.4M255.4 207.6v10.4M255.4 207.7h.1M255.4 205.8h.1M255.4 210.9h.1M255.4 218.2h23.3M255.4 218v2.8M255.5 207v.8h23.1M255.5 210.9v.6M255.5 210.9h.1M255.5 205.3v1.6"/>
<path d="M255.5 206.9l-.1 .1M255.5 205.8h.1M255.5 207.7v.4M255.5 207.7h.1M255.5 215.4h23.1M255.5 207h23.1M255.5 205.9h23.1M255.5 211h23.1M278.6 210.9v.6M278.6 210.9h.1M278.6 216v-.8l.1 .8M278.6 205.3v1.6"/>
<path d="M278.6 205.8h.1M278.6 207.7v.4M278.6 207.7h.1M278.7 205h.1M278.7 210.9v.6M278.7 210.9h.1M278.7 205.8h.1M278.7 207.7v.4M278.7 207.7h.1M278.7 207.5h.1M278.7 205.1v2.4M278.7 217.9h.1"/>
<path d="M278.7 207.6v10.4M278.7 207.5v.1M278.7 218v2.8M278.7 207.8h.1M278.7 205h1.2v2.5M278.7 217.9v.1M278.7 217.9h1.1M278.7 207.5h1.1M279.8 217.9l.1 .1M279.8 207.5h.1M279.8 207.5l.1 .1M279.9 215.2v.8"/>
<path d="M279.9 205.3h23.2l-.1 1.6M279.9 218l-.1 2.8M279.9 207.6v10.4M279.9 207.7h.1M279.9 205.8h.1M279.9 210.9h.1M279.9 218.2h23.2M279.9 207.5v.1M279.9 210.9v.6M279.9 205.3v1.6M279.9 206.9v.1M279.9 207.7v.4"/>
<path d="M279.9 215.4h23.1M279.9 207h23.1M279.9 205.9h23.1M279.9 211h23.1M279.9 207.8h23.1M303 216v-.8l.1 .8M303 205.3v1.6M303 205.8h.1M303 207.7v.4M303 207.7h.1M303 210.9v.6M303 210.9h.1"/>
<path d="M303.1 205h.1M303.1 205.8h.1M303.1 207.7v.4M303.1 207.7h.1M303.1 210.9v.6M303.1 210.9h.1M303.1 205.1v2.4M303.1 217.9h.1M303.1 207.6v10.4M303.1 207.5v.1M303.1 218v2.8M303.1 207.8h.1"/>
<path d="M303.1 205l1.2 .1v2.4M303.1 217.9v.1M303.1 207.5h.1M303.1 217.9h1.1M303.1 207.5h1.1M304.2 217.9l.1 .1M304.2 207.5h.1M304.2 207.5l.1 .1M304.3 218l-.1 2.8M304.3 207.6v10.4M304.3 207h.1M304.3 215.2h.1"/>
<path d="M304.3 218.2h23.1M304.3 207.5v.1M304.3 206.9v-1.6h23.1v1.6M304.3 206.9v.1M304.3 205.8h.1M304.3 207.7v.4M304.3 207.7h.1M304.3 215.2v.8M304.3 210.9v.6M304.3 210.9h.1M304.3 215.4h23.1M304.3 207h23.1"/>
<path d="M304.3 205.9h23.1M304.3 211h23.1M304.3 207.8h23.1M327.4 205.3v1.6M327.4 205.8h.1M327.4 207.7v.4M327.4 207.7h.1M327.4 210.9v.6M327.4 210.9h.1M327.4 216v-.8v.8M327.4 207.5l.1-2.5h1.1v2.5M327.4 218l.1 2.8"/>
<path d="M327.4 207.6v10.4M327.4 207.5v.1M327.4 207.8h.1M327.5 207.5h-.1M327.5 207.5l-.1 .1M327.5 207.5h1.1M328.6 217.9v.1M328.6 217.9l-1.2 .1M328.6 207.5h.1M328.6 207.5v.1M328.6 215.2l.1 .8M328.6 218v2.8"/>
<path d="M328.6 207.6v10.4M328.6 207.7h.1M328.6 205.8h.1M328.6 210.9h.1M328.6 218.2h23.3M328.6 205.3h23.3M328.7 205.3v1.6M328.7 206.9l-.1 .1M328.7 205.8h.1M328.7 207.7v.4M328.7 207.7h.1M328.7 210.9v.6"/>
<path d="M328.7 210.9h.1M328.7 215.4h23.1M328.7 207h23.1M328.7 205.9h23.1M328.7 211h23.1M328.7 207.8h23.1M351.8 207v.7M351.8 205.3v1.6M351.8 207.7v.4M351.8 207.7h.1M351.8 206.9v.1M351.8 205.8h.1"/>
<path d="M351.8 210.9v.6M351.8 210.9h.1M351.8 207h.1M351.9 205h.1M351.9 215.2l-.1 .8M351.9 207.5h.1M351.9 205.1v2.4M351.9 217.9h.1M351.9 207.6v10.4M351.9 207.5v.1M351.9 218v2.8M351.9 205h1.2v2.5"/>
<path d="M351.9 217.9v.1M351.9 217.9h1.1M351.9 207.5h1.1M353 217.9l.1 .1M353 207.5h.1M353 207.5l.1 .1M353.1 207.6v10.4M353.1 207.5v.1M353.3 205.1h9.4M361.2 201.8h1l-.5 3.3zM46.7 237.9l3.3-.4v1zM46.7 223.9v15.1"/>
<path d="M46.7 237.9h150.2M46.8 222.9h.1M46.8 222.9h1.1M47 222.9h.1M47.4 222.9h.1M47.9 222.9h.1M48 222.9v-1.5h147.7v1.5M48 222.7h.1M48 222.6h.1M49.1 221.4h.1M84.3 220.2l110.2 .1M84.3 220.2l-35.1 .1"/>
<path d="M84.4 221.4h.1M84.4 220.2v1.2M84.4 221.3h.1M84.4 221.2h.1M84.4 220.4h.1M84.5 220.2v1.2M84.5 221.4h.1M85.4 220.2h.1M121.2 220.2h.1M159.3 220.2h.1M193.6 237.5l3.3 .4-3.3 .6zM194.5 221.4h.1"/>
<path d="M195.7 222.9h.1M195.7 222.7h.1M195.7 222.6h.1M195.7 222.9h1.1M196.2 222.9h.1M196.6 222.9h.1M196.8 222.9h.1M196.9 223.9v15.1M254.2 232.2l3.4-.5v1zM254.2 223.9v9.3M254.2 232.2h98.9M255.1 220.8h97.1v2.2h-97.1z"/>
<path d="M255.1 222.8h97.1M278.7 220.8h.1M303.1 220.8h.1M349.7 231.7l3.4 .5-3.4 .5zM351.9 220.8h.1M353.1 223.9v9.3M354 222.9h8.7M361.7 222.9l.5 3.3h-1z"/>
<circle cx="343.8" cy="98.9" r="4.8"/>
<circle cx="365.3" cy="111" r="4.8"/>
<circle cx="245.9" cy="159.6" r="4.8"/>
<circle cx="354.1" cy="159.7" r="4.8"/>
<circle cx="262.8" cy="180.5" r="4.8"/>
</g>
<g fill="none" stroke="#c0c0c0" stroke-width=".35">
<path d="M60 2.5v7.5M110 2.5v7.5M160 2.5v7.5M210 2.5v7.5M260 2.5v7.5M310 2.5v7.5M360 2.5v7.5M2.5 48.5h7.5M410 48.5h7.5M2.5 98.5h7.5M410 98.5h7.5M2.5 148.5h7.5"/>
<path d="M410 148.5h7.5M2.5 198.5h7.5M410 198.5h7.5M2.5 248.5h7.5M410 248.5h7.5M60 287v7.5M110 287v7.5M160 287v7.5M210 287v7.5M260 287v7.5M310 287v7.5M360 287v7.5"/>
</g>
<g fill="none" stroke="#c0c0c0" stroke-width=".5">
<path d="M249.1 257h160.9M249.1 250h79.7M261.3 257v20.4M286 257v20.4M306.2 250v27.4M328.8 242.3v44.7M410 242.3h-160.9v44.7M249.1 272.6h160.9M249.1 267.4h160.9M249.1 262.2h160.9M249.1 277.4h160.9M382.7 277.4v5.4"/>
<path d="M249.1 282.8h160.9M311 282.8v4.2M373 282.8v4.2"/>
</g>
<path d="M10 10h400v277h-400z" fill="none" stroke="#c0c0c0" stroke-width=".7"/>
<g fill="#000">
<path d="M46.7 53.1l3.3-.5v1.1zM193.6 52.6l3.3 .5-3.3 .6zM44.7 177.4l3.3 .5-3.3 .6zM54.2 177.9l3.2-.5v1.1zM186.2 177.4l3.3 .5-3.3 .6zM195.7 177.9l3.2-.5v1.1zM46.7 237.9l3.3-.4v1zM193.6 237.5l3.3 .4-3.3 .6zM345 128l.7 .8-2.8 1.7zM327.6 117.9l.8 .7-2.5 2.2zM334.9 136.5a.34 .34 0 0 0 .2 .5 .34 .34 0 0 0 .4-.4 .34 .34 0 0 0-.5-.2l.2 .2zM269.1 145.2a.35 .35 0 0 0 0 .5 .35 .35 0 0 0 .5 0 .35 .35 0 0 0 .1-.4l-.3 .1 .3-.1zM276.4 155.1l-1.1 3.2-.9-.5z"/>
<path d="M25.2 69.1l.5 3.4h-1zM24.7 164.6h1l-.5 3.4zM38.1 67.1h1l-.5 3.2zM38.6 93.6l.5 3.2h-1zM38.1 91.4h1l-.5 3.4zM38.6 117.9l.5 3.3h-1zM38.1 115.8h1l-.5 3.3zM38.6 142.3l.5 3.4h-1zM38.1 140.2h1l-.5 3.3zM38.6 166.8l.5 3.2h-1z"/>
<path d="M70.6 177.9l3.3-.5v1.1zM52.1 177.4l3.3 .5-3.3 .6z"/>
<path d="M68.5 177.4l3.3 .5-3.3 .6zM87.3 177.9l3.3-.5v1.1zM85.2 177.4l3.2 .5-3.2 .6zM104.3 177.9l3.3-.5v1.1zM102 177.4l3.3 .5-3.3 .6zM121.3 177.9l3.3-.5v1.1z"/>
<path d="M119 177.4l3.3 .5-3.3 .6zM138.3 177.9l3.3-.5v1.1z"/>
<path d="M136 177.4l3.3 .5-3.3 .6zM155.2 177.9l3.3-.5v1.1z"/>
<path d="M153 177.4l3.3 .5-3.3 .6zM171.9 177.9l3.3-.5v1.1z"/>
<path d="M169.7 177.4l3.3 .5-3.3 .6zM188.3 177.9l3.3-.5v1.1z"/>
<path d="M361.2 201.8h1l-.5 3.3zM361.7 222.9l.5 3.3h-1z"/>
<path d="M254.2 232.2l3.4-.5v1zM349.7 231.7l3.4 .5-3.4 .5z"/>
</g>
<g font-size="8.1">
<text x="27.8" y="8">8</text>
<text x="82.8" y="8">7</text>
<text x="132.8" y="8">6</text>
<text x="182.8" y="8">5</text>
<text x="232.8" y="8">4</text>
<text x="282.8" y="8">3</text>
<text x="332.8" y="8">2</text>
<text x="387.8" y="8">1</text>
<text x="3" y="27.2">F</text>
<text x="413" y="27.2">F</text>
<text x="2.8" y="76.5">E</text>
<text x="412.8" y="76.5">E</text>
<text x="2" y="126.5">D</text>
<text x="412" y="126.5">D</text>
<text x="1.7" y="176.5">C</text>
<text x="411.7" y="176.5">C</text>
<text x="2.7" y="226.5">B</text>
<text x="412.7" y="226.5">B</text>
<text x="2" y="275.7">A</text>
<text x="412" y="275.7">A</text>
<text x="27.8" y="295">8</text>
<text x="82.8" y="295">7</text>
<text x="132.8" y="295">6</text>
<text x="182.8" y="295">5</text>
<text x="232.8" y="295">4</text>
<text x="282.8" y="295">3</text>
<text x="332.8" y="295">2</text>
<text x="387.8" y="295">1</text>
</g>
<g font-size="4.7">
<text x="220.1" y="16.3">SR NO</text>
<text x="262.4" y="16.3">NAME</text>
<text x="311" y="16.3">DESCRIPTION</text>
<text x="377.5" y="16.3">QTY</text>
<text x="225.7" y="25.3">1</text>
<text x="261.4" y="25.3">PROF 1</text>
<text x="317" y="25.3">GNT006</text>
<text x="380.6" y="25.3">2</text>
<text x="225.7" y="34.3">2</text>
<text x="261.4" y="34.3">PROF 2</text>
<text x="317" y="34.3">GNT006</text>
<text x="380.6" y="34.3">3</text>
<text x="225.7" y="43.3">3</text>
<text x="256" y="43.3">ENCLOSURE</text>
<text x="317" y="43.3">GNT006</text>
<text x="380.6" y="43.3">2</text>
<text x="105.3" y="52.1">7509</text>
<text x="225.7" y="52.3">4</text>
<text x="247.6" y="52.3">INTERMEDIATE SUPP</text>
<text x="308" y="52.3">50X50X SQ TUBE</text>
<text x="379.3" y="52.3">36</text>
<text x="225.7" y="61.3">5</text>
<text x="260.7" y="61.3">GNT007</text>
<text x="317" y="61.3">GNT007</text>
<text x="380.6" y="61.3">2</text>
<text x="37.6" y="91.7" transform="rotate(-90 37.6 91.7)">1160</text>
<text x="342.5" y="100.6">2</text>
<text x="37.6" y="113.8" transform="rotate(-90 37.6 113.8)">1160</text>
<text x="364.1" y="112.7">1</text>
<text x="24.2" y="122.1" transform="rotate(-90 24.2 122.1)">4940</text>
<text x="37.6" y="133.6" transform="rotate(-90 37.6 133.6)">1160</text>
<text x="37.6" y="158.8" transform="rotate(-90 37.6 158.8)">1160</text>
<text x="244.6" y="161.4">4</text>
<text x="352.9" y="161.4">3</text>
<text x="30.8" y="176.9">308</text>
<text x="59.7" y="176.9">762</text>
<text x="75.3" y="176.9">779</text>
<text x="92.8" y="176.9">791</text>
<text x="108.4" y="176.9">799</text>
<text x="125.7" y="176.9">799</text>
<text x="142.8" y="176.9">791</text>
<text x="158.6" y="176.9">779</text>
<text x="175.9" y="176.9">762</text>
<text x="201.7" y="176.9">308</text>
<text x="261.5" y="182.1">5</text>
<text x="360.7" y="217.6" transform="rotate(-90 360.7 217.6)">892</text>
<text x="303.4" y="231.1">4940</text>
<text x="119.3" y="236.9">7509 ±5</text>
</g>
<text font-size="4.2" x="284.3" y="254.7">PANEL 1</text>
<text font-size="3.9" x="316.7" y="286.4">A3</text>
<g font-size="3.5">
<text x="251.6" y="247">TITLE - PANEL-1</text>
<text x="250.4" y="254.8">DWG NO - NTPL163-</text>
<text x="307.6" y="254.8">QTY - 1</text>
</g>
<g font-size="2.8">
<text x="367.5" y="247.7">NIHVA TECHNOLOGIES</text>
<text x="367.5" y="250.5">PVT.LTD.PUNE</text>
<text x="269.8" y="260.4">NAME</text>
<text x="287.8" y="260.4">SIGNATURE</text>
<text x="313.9" y="260.5">DATE</text>
<text x="330.9" y="260.5">PROJECT NO - NTPL 163</text>
<text x="250.3" y="265.7">DRAWN</text>
<text x="270.9" y="266.1">H.B.</text>
<text x="310.9" y="265.5">08.06.2023</text>
<text x="330.9" y="265.5">PRODUCT - RETRACTABLE ROOF</text>
<text x="250.2" y="271.1">CHK'D</text>
<text x="250.2" y="275.8">APPV'D</text>
<text x="270.9" y="271.1">P.M.</text>
<text x="271.3" y="275.8">V.T.</text>
<text x="310.9" y="271.1">08.06.2023</text>
<text x="310.9" y="275.8">08.06.2023</text>
<text x="330.7" y="270.6">SITE LOCATION -</text>
<text x="250.7" y="281.1">if any queries contact -</text>
<text x="284.3" y="281.1">supportautomation@nihva.com</text>
<text x="330.7" y="281.1">REVISION - 1</text>
<text x="250.7" y="285.6">ALL DIMENSION ARE IN mm</text>
<text x="330.7" y="285.6">SCALE -</text>
</g>
<text font-size="2.1" x="368.1" y="255.1">Website - www.nihva.com</text>
<text font-size="2" x="375.7" y="285.6">SHEET 1 OF 1</text>
</svg>
